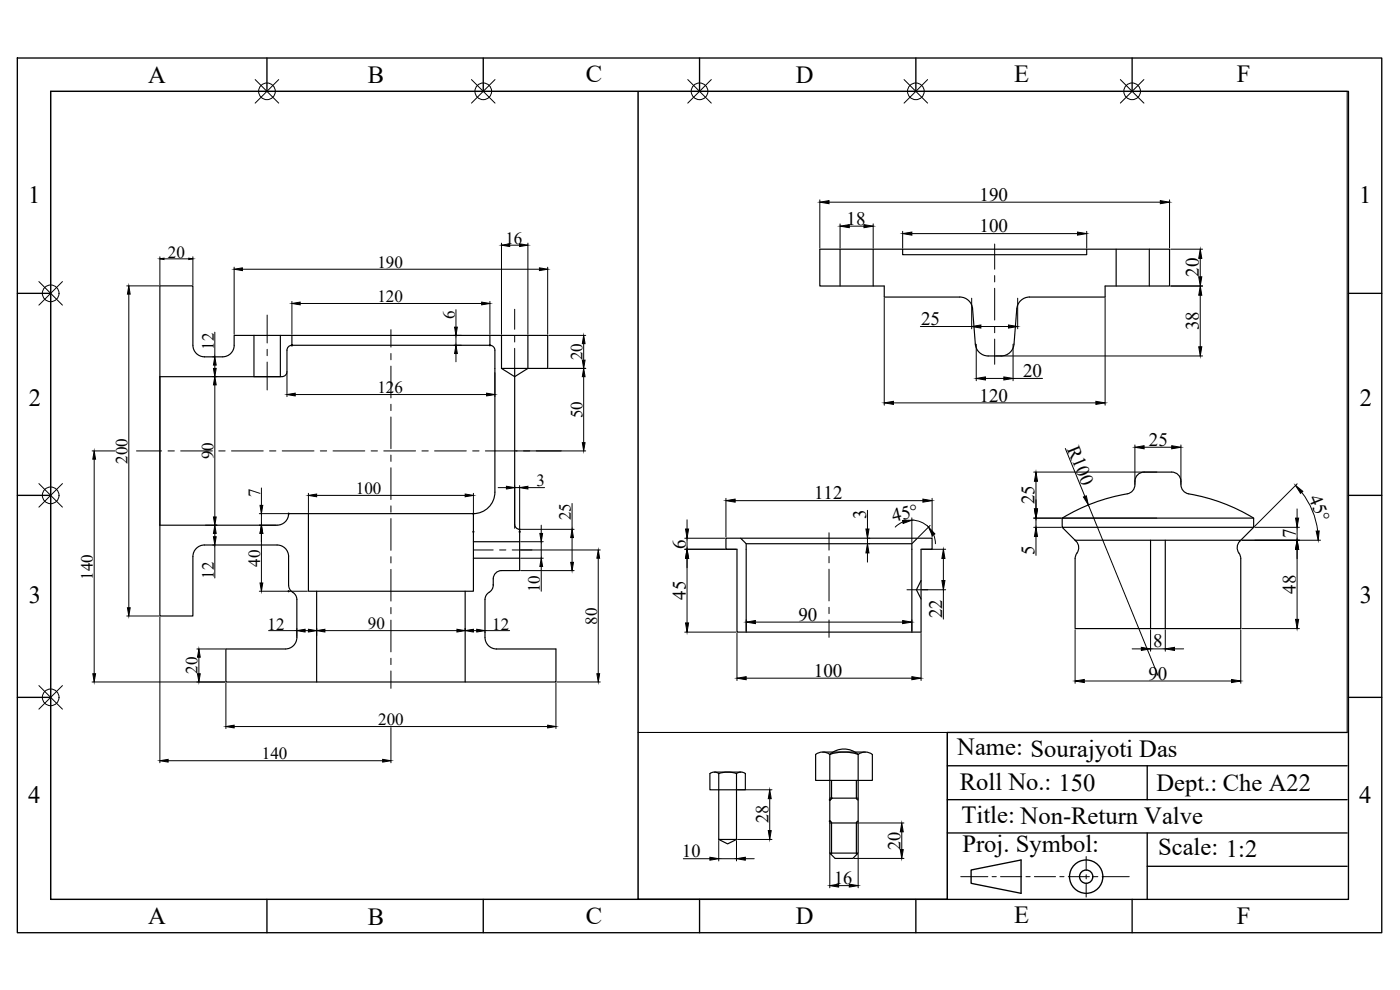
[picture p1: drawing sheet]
<svg xmlns="http://www.w3.org/2000/svg" width="420mm" height="297mm" viewBox="0 0 420 297" stroke-linecap="round" stroke-linejoin="round" font-family="sans-serif">
<!-- layer: Object -->
<g fill="none" stroke="#000" stroke-width=".35">
<path d="M246 74.8h105v11h-19.3v3.3h-22.7a3.8 3.8 0 0 0-3.9 3.6l-.8 10.5a3.9 3.9 0 0 1-3.8 3.6h-3.9a3.9 3.9 0 0 1-3.9-3.6l-.8-10.5a3.8 3.8 0 0 0-3.9-3.6h-22.6v-3.3h-19.4zM252.1 74.8v11M262.1 74.8v11M270.9 74.8v1.6h55.2v-1.6M335 74.8v11M344.9 74.8v11M66.8 107.1h-5.4a3.5 3.5 0 0 1-3.5-3.5v-17.8h-9.9v99h9.9v-17.8a3.5 3.5 0 0 1 3.5-3.5h21.7a3.5 3.5 0 0 1 3.5 3.5M66.8 107.1a3.4 3.4 0 0 0 3.5-3.5v-3h94.1v9.9h-9.9M76.2 100.6v12.4M84.1 100.6v12.4M87.6 100.6v3h59.4v-3M87.6 103.6a1.49 1.49 0 0 0-1.5 1.5v6.4a1.49 1.49 0 0 1-1.5 1.5h-36.6v44.6h35.1a3.5 3.5 0 0 0 3.5-3.5"/>
<path d="M147 103.6a1.49 1.49 0 0 1 1.5 1.5v42.6a6.4 6.4 0 0 1-6.4 6.4M150.5 100.6v9.9h4M154.5 110.5v46.8a1.49 1.49 0 0 0 1.5 1.5v12.4h-5.5a2.49 2.49 0 0 0-2.5 2.5 4 4 0 0 1-.8 3.7l-.4 .3M158.4 100.6v9.9l-3.9 2.5-4-2.5M86.6 154.1h6M92.6 154.1h49.5v23.3h-49.5zM318.8 158.2v-2.7h57.4v2.7h-57.4l3.9 3.9M343.4 141.6h8.3a2.99 2.99 0 0 1 2.7 3.8l.5 1.6 .8 .8 1 .4M343.4 141.6a2.99 2.99 0 0 0-2.8 3.8l-.2 1.1-.6 .9a4.4 4.4 0 0 1-3 1 55.2 55.2 0 0 0-18 7.1M356.7 148.2a55.2 55.2 0 0 1 19.5 7.3M376.2 158.2l-3.8 3.9M86.6 167v8.6"/>
<path d="M86.6 175.6l.5 1.4 1.5 1.4 .4 .9 .1 12M95 177.4v27.2M139.6 177.4v27.2M142.1 162.5h13.9M142.1 167.5h13.9M146.8 177.7l-.8 .7-.5 1.5 .1 11.4a3.5 3.5 0 0 0 3.4 3.4h17.8v9.9h-99v-9.9h17.8a3.5 3.5 0 0 0 3.5-3.4M217.9 161.5h61.8v3.3h-3.3v24.9h-55.2v-24.9h-3.3zM222.3 161.5l1.6 1.6v26.6M223.9 163.1h49.8M275.3 161.5l-1.6 1.6v26.6M276.4 174.2l-1.4 2.7 1.4 2.8M322.7 162.1h49.7a3.1 3.1 0 0 0-.2 4.5l.2 1v21h-49.7v-21"/>
<path d="M322.7 162.1a3.1 3.1 0 0 1 .2 4.5l-.2 1M345.3 162.1v26.5M349.7 162.1v26.5M214.4 231.7h8M215.7 232.1v19.8h5.3v-19.8M215.7 232.1a8 8 0 0 1 5.3 0M215.7 232.1l-1.3-.5-1.4 .5v4.9h10.7v-4.9M221 232.1l1.4-.5 1.3 .5M244.8 226.4a3.5 3.5 0 0 1 4.2 0M246.9 225.6h12.8M249 226.4v29.6M249 239.5h8.5"/>
<path d="M249 226.4a6.4 6.4 0 0 1 8.6 0M249 226.4a12.8 12.8 0 0 1 8.5 0M249.6 234.2v5.3l-.6 .5M257 234.2v5.3l.5 .5M257.5 226.4v29.6M257.5 226.4a3.5 3.5 0 0 1 4.3 0v7.8h-17v-7.8M215.7 251.9l2.7 1.3 2.6-1.3M249 256h8.5l-1.5 1.6h-5.4zM249 246.9h8.5M249 246.4l.6 .5-.2 9.4M257.5 246.4l-.5 .5v9.1l.2 .3"/>
</g>
<!-- layer: Center -->
<g fill="none" stroke="#000" stroke-width=".3">
<path d="M298.5 73.2v7.6M80.2 94.5v8.4M117.3 98.9v5.2M154.5 92.8v6M298.5 82.7v1.9M298.5 86.5v9.5M298.5 97.9v1.9M80.2 104.8v1.9M80.2 108.6v8.4M117.3 106.1v1.9M117.3 109.9v9.5M154.5 100.7v1.9"/>
<path d="M154.5 104.5v6M298.5 101.7v7.6M41 135.3h7.5M50.4 135.3h1.9M54.2 135.3h9.6M65.7 135.3h1.9M69.5 135.3h9.5M80.9 135.3h1.9M84.7 135.3h9.5M96.1 135.3h1.9M99.9 135.3h9.6M111.4 135.3h1.9"/>
<path d="M115.2 135.3h9.5M117.3 121.3v1.9M117.3 125.1v9.5M117.3 136.5v1.9M126.6 135.3h1.9M130.4 135.3h9.6M141.9 135.3h1.9M145.7 135.3h9.5M157.1 135.3h1.9M160.9 135.3h7.6M117.3 140.4v9.5M117.3 151.8v1.9"/>
<path d="M117.3 155.6v9.5M248.8 159.9v5.2M117.3 167v1.9M117.3 170.8v9.6M142.1 165h5.9M149.9 165h1.9M153.7 165h6M248.8 167v1.9M248.8 170.8v9.5M272.2 176.9h6.3M117.3 182.3v1.9M117.3 186.1v9.5"/>
<path d="M117.3 197.5v1.9M248.8 182.2v1.9M248.8 186v5.2M117.3 201.3v5.2M326 257v4.2M288.3 263h8.2M297.7 263h1.3M300.3 263h6.3M307.9 263h1.3M310.4 263h6.4M318.1 263h1.2M320.6 263h6.3"/>
<path d="M326 262.4v1.3M326 265v4.2M328.2 263h1.3M330.8 263h8.1"/>
</g>
<!-- layer: Object -->
<g fill="#000" stroke="#000" stroke-width=".3">
<circle cx="87.6" cy="103.6" r=".17"/>
<circle cx="147" cy="103.6" r=".17"/>
<circle cx="86.6" cy="154.1" r=".17"/>
<circle cx="142.1" cy="159.6" r=".17"/>
<circle cx="142.1" cy="154.1" r=".17"/>
<circle cx="156" cy="158.8" r=".17"/>
<circle cx="156" cy="159.6" r=".17"/>
<circle cx="86.6" cy="177.4" r=".17"/>
<circle cx="249.6" cy="239.5" r=".17"/>
<circle cx="249" cy="246.4" r=".17"/>
<circle cx="249" cy="240" r=".17"/>
</g>
<!-- layer: Dimension -->
<g fill="none" stroke="#000" stroke-width=".3">
<path d="M246 60v14.4M351 60v14.4M48 77v8.5M49.2 77.7h7.4M57.9 77v8.5M150.5 72.9v27.4M153 73.6h3M158.4 72.9v27.4M248.8 60.7h99.4M252.1 67.2v7.2M254.9 67.9h4.4M262.1 67.2v7.2"/>
<path d="M270.9 69.4v5M273.7 70.1h49.7M326.1 69.4v5M351.3 74.8h9.6M360.2 77.5v5.6M38 85.8h9.7M38.7 88.3v94M64.5 99.7v7.4M70.3 80.2v20.1M72.7 80.8h89.2M87.6 90.4v9.9M90.1 91.1h54.5"/>
<path d="M136.8 92.9v5.3M147 90.4v9.9M164.4 80.2v20.1M265.4 89.5v32.1M276.2 98h15.4M291.6 89.5v9.2M294.4 98h8.3M305.4 89.5v9.2M331.7 89.5v32.1M351.3 85.8h9.6M360.2 88.6v15.4M63.9 113h.3"/>
<path d="M63.9 107.1h.3M64.5 109.5v1M64.5 115.5v39.6M64.8 113h.3M86.1 111.8v7.2M88.6 118.4h57.4M136.2 100.6h2.2M136.2 103.6h2.2M136.8 100.6v3M136.8 106.1v2.4M148.5 111.8v7.2M164.7 100.6h11.1"/>
<path d="M164.7 110.5h11.1M175.2 103.1v5M175.2 113v19.8M293 103.3v10.9M295.7 113.5h5.6M298.9 106.8h62M304 103.3v10.9M304 113.5h8.9M27.6 135.3h6.9M28.3 137.8v64.3M154.8 135.3h21M268.1 120.9h60.8"/>
<path d="M319.7 134.6l5.9 14.3M340.6 133.5v11.6M343.4 134.2h8.2M354.4 133.5v11.6M61.7 157.6h3.4M77.8 157.6h5M77.8 154.1h8.5M78.5 146.4v5.2M78.5 154.1v3.5M92.6 148v5.8M95 148.6h44.6M142.1 148v5.8"/>
<path d="M149.5 146.3h2.5M154.5 145.7v12.8M154.5 146.3h1.5M156 145.7v12.8M156.3 158.8h16M158.4 146.3h5M162.4 157.6v2.5M171.7 151.1v7.7M206.2 156v2.7M217.9 149.5v11.6M220.6 150.2h56.4M260.3 153.1v5.6"/>
<path d="M271 156.6l-2.3 1.5M273.7 155.4v7.4M273.7 156.1a7.1 7.1 0 0 1 5 2M279.1 157.7l-3.5 3.5M279.7 149.5v11.6M310.2 158.2h8.2M310.2 141.6h37M310.2 155.5h37M310.9 144.4v8.3M310.9 155.5v2.7M326.6 151.5l20.9 51.1M376.6 158.2h13.4"/>
<path d="M389.3 152.7v2.8M389.3 158.2v3.9M389.3 145.2l-12.8 12.8M390.6 147.7a23.2 23.2 0 0 1 4.9 11.6M63.9 163.5h.3M64.5 160.1v.9M64.5 163.5v9.9M77.8 177.4h14.5M78.5 160.1v14.8M156.3 162.5h6.7M156.3 167.5h6.7M156.3 171.2h16"/>
<path d="M156.3 165h23.9M162.4 162.5v5M162.4 170v7.4M171.7 161.3v7.4M179.5 167.5v34.6M205.5 161.5h12M205.5 164.8h15.3M206.2 161.5v3.3M206.2 167.6v19.3M260.3 161.5v1.6M260.3 165.9v2.8M260.7 163.1h.3"/>
<path d="M260.7 161.5h.3M276.8 164.8h7M276.8 176.9h7M280.2 160.4l.5 2.7M283.1 167.6v6.6M283.1 176.9v8.9M310.9 161v5.6M372.7 162.1h23.6M389.3 164.9v20.9M38 184.8h9.7M48 185.1v43.8M59.1 194.7h8.4"/>
<path d="M59.7 197.2v4.9M80.6 189.2h8.5M89.1 188.6v2.4M91.6 189.2h1M95 188.6v2.1M97.5 189.2h39.6M139.6 188.6v.3M142.1 189.2h1M145.5 189.2h7.4M145.5 189.5v.3M205.5 189.7h15.3M221.2 190v14.2"/>
<path d="M223.9 186v3.3M226.7 186.7h44.2M273.7 186v3.3M276.4 190v14.2M322.7 189v16M339.8 194.7h2.7M345.3 194.7h4.4M345.3 189v6.4M349.7 189v6.4M352.5 194.7h2.7M372.4 189v16M372.7 188.6h17.3"/>
<path d="M27.6 204.6h39.9M67.8 204.9v13.7M70.3 218h94.1M117.3 218.3v10.6M166.8 204.9v13.7M167.1 204.6h13.1M223.9 203.5h49.8M325.4 204.3h44.2M50.5 228.2h64.3M221.4 237h10.3M231 239.6v9.6M205.1 257.6h7.9"/>
<path d="M215.7 252.2v6.1M215.7 257.6h5.3M221 252.2v6.1M221.4 251.9h10.3M223.7 257.6h2.7M249 256.3v10.1M256.3 257.6h15M257.5 256.3v10.1M257.9 246.9h13.4M270.6 249.6v5.3M251.7 265.7h3.2"/>
</g>
<g fill="#000" stroke="#000" stroke-width=".3">
<path d="M48 77.7l1.2-.2v.4zM56.6 77.5l1.3 .2-1.3 .2zM150.5 73.6l2.5-.5v.9zM156 73.1l2.4 .5-2.4 .4zM246 60.7l2.8-.5v.9zM252.1 67.9l2.8-.5v.9zM259.3 67.4l2.8 .5-2.8 .4zM270.9 70.1l2.8-.5v1zM323.4 69.6l2.7 .5-2.7 .5zM348.2 60.2l2.8 .5-2.8 .4zM360.2 74.8l.5 2.7h-.9zM38.7 85.8l.4 2.5h-.9z"/>
<path d="M70.3 80.8l2.4-.4v.8zM87.6 91.1l2.5-.5v.9zM136.4 98.2h.9l-.5 2.4zM144.6 90.6l2.4 .5-2.4 .4zM161.9 80.4l2.5 .4-2.5 .4zM291.6 98l2.8-.5v.9zM302.7 97.5l2.7 .5-2.7 .4zM359.8 83.1h.9l-.5 2.7zM360.2 85.8l.5 2.8h-.9zM64.5 113l.4 2.5h-.8zM64.1 110.5h.8l-.4 2.5zM64.5 107.1l.4 2.4h-.8z"/>
<path d="M86.1 118.4l2.5-.4v.8zM136.8 103.6l.5 2.5h-.9zM146 118l2.5 .4-2.5 .4zM175.2 100.6l.4 2.5h-.8zM174.8 108.1h.8l-.4 2.4zM175.2 110.5l.4 2.5h-.8zM293 113.5l2.7-.4v.9zM301.3 113.1l2.7 .4-2.7 .5zM359.8 104h.9l-.5 2.8zM28.3 135.3l.4 2.5h-.8zM174.8 132.8h.8l-.4 2.5zM265.4 120.9l2.7-.5v.9z"/>
<path d="M328.9 120.4l2.8 .5-2.8 .4zM340.6 134.2l2.8-.5v1zM351.6 133.7l2.8 .5-2.8 .5zM64.1 155.1h.8l-.4 2.5zM78 151.6h.9l-.4 2.5zM92.6 148.6l2.4-.4v.9zM139.6 148.2l2.5 .4-2.5 .5zM152 145.9l2.5 .4-2.5 .4zM156 146.3l2.4-.4v.8zM205.7 158.7h1l-.5 2.8zM217.9 150.2l2.7-.4v.9zM259.9 158.7h.9l-.5 2.8z"/>
<path d="M270.9 156.2l2.8-.1-2.7 1zM277 149.8l2.7 .4-2.7 .5zM310.9 141.6l.5 2.8h-1zM310.4 152.7h1l-.5 2.8zM325.2 149.1l.8-.3 .6 2.7zM388.8 155.5h.9l-.4 2.7zM388.8 145.6l2.2 1.8-.7 .6zM395 159.4l.9-.1-.3 2.8zM64.5 157.6l.4 2.5h-.8zM64.1 161h.8l-.4 2.5zM78.5 157.6l.4 2.5h-.9zM78 174.9h.9l-.4 2.5z"/>
<path d="M162 160.1h.8l-.4 2.4zM162.4 167.5l.4 2.5h-.8zM171.3 168.7h.8l-.4 2.5zM171.7 158.8l.4 2.5h-.8zM179.5 165l.5 2.5h-.9zM206.2 164.8l.5 2.8h-1zM260.3 163.1l.5 2.8h-.9zM278.7 158.1l1.9 2.1-.8 .5zM283.1 164.8l.5 2.8h-.9zM282.7 174.2h.9l-.5 2.7zM310.9 158.2l.5 2.8h-1zM389.3 162.1l.4 2.8h-.9z"/>
<path d="M38.2 182.3h.9l-.4 2.5zM59.7 194.7l.4 2.5h-.8zM89.1 189.2l2.5-.4v.8zM92.6 188.8l2.4 .4-2.4 .4zM95 189.2l2.5-.4v.8zM137.1 188.8l2.5 .4-2.5 .4zM139.6 189.2l2.5-.4v.8zM143.1 188.8l2.4 .4-2.4 .4zM205.7 186.9h1l-.5 2.8zM223.9 186.7l2.8-.5v.9zM270.9 186.2l2.8 .5-2.8 .4zM342.5 194.2l2.8 .5-2.8 .5z"/>
<path d="M349.7 194.7l2.8-.5v1zM388.8 185.8h.9l-.4 2.8zM27.9 202.1h.8l-.4 2.5zM59.3 202.1h.8l-.4 2.5zM67.8 218l2.5-.4v.8zM164.4 217.6l2.4 .4-2.4 .4zM179.1 202.1h.9l-.5 2.5zM221.2 203.5l2.7-.5v.9zM273.7 203l2.7 .5-2.7 .4zM322.7 204.3l2.7-.4v.9zM369.6 203.9l2.8 .4-2.8 .5zM48 228.2l2.5-.4v.9z"/>
<path d="M114.8 227.8l2.5 .4-2.5 .5zM231 237l.5 2.6h-.9zM213 257.2l2.7 .4-2.7 .5zM221 257.6l2.7-.4v.9zM230.6 249.2h.9l-.5 2.7zM270.6 246.9l.5 2.7h-.9zM270.2 254.9h.9l-.5 2.7zM249 265.7l2.7-.4v.9zM254.9 265.3l2.6 .4-2.6 .5z"/>
</g>
<!-- layer: Margin+Title -->
<g fill="none" stroke="#000" stroke-width=".4">
<path d="M5.2 17.4h409.5v262.5h-409.5zM80.1 17.4v10M145 17.4v10M209.9 17.4v10M274.9 17.4v10M339.8 17.4v10M15.2 27.4h389.5v242.5h-389.5zM5.2 88h10M404.7 88h10M5.2 148.6h10M404.7 148.6h10M5.2 209.2h10"/>
<path d="M404.3 219.8h-120v50M404.7 209.2h10M284.3 229.8h120M284.3 239.9h120M344.3 229.8v10.1M284.3 249.9h120M344.3 259.9h60M344.3 249.9v19.9M80.1 269.9v10M145 269.9v10M209.9 269.9v10M274.9 269.9v10"/>
<path d="M291.4 261l15-3v10l-15-3zM339.8 269.9v10"/>
<circle cx="326" cy="263" r="5"/>
<circle cx="326" cy="263" r="2"/>
</g>
<g fill="none" stroke="#000" stroke-width=".3">
<path d="M76.6 23.9l7 7M83.6 23.9l-7 7M141.5 23.9l7.1 7M148.6 23.9l-7.1 7M206.4 23.9l7.1 7M213.5 23.9l-7.1 7M271.3 23.9l7.1 7M278.4 23.9l-7.1 7M336.2 23.9l7.1 7M343.3 23.9l-7.1 7M11.7 84.5l7 7.1M18.7 84.5l-7 7.1"/>
<path d="M11.7 145.1l7 7.1M18.7 145.1l-7 7.1M11.7 205.7l7 7.1M18.7 205.7l-7 7.1"/>
<circle cx="80.1" cy="27.4" r="2.5"/>
<circle cx="145" cy="27.4" r="2.5"/>
<circle cx="209.9" cy="27.4" r="2.5"/>
<circle cx="274.9" cy="27.4" r="2.5"/>
<circle cx="339.8" cy="27.4" r="2.5"/>
<circle cx="15.2" cy="88" r="2.5"/>
<circle cx="15.2" cy="148.6" r="2.5"/>
<circle cx="15.2" cy="209.2" r="2.5"/>
</g>
<!-- layer: Viewport -->
<path d="M15.2 27.4h176.3v242.5h-176.3zM191.5 27.4h212.8v192.4h-212.8zM191.5 219.8h92.8v50h-92.8z" fill="none" stroke="#000" stroke-width=".3"/>
<g font-size="7.4">
<text x="44.5" y="24.9">A</text>
<text x="110.4" y="25">B</text>
<text x="175.8" y="24.7">C</text>
<text x="238.9" y="24.8">D</text>
<text x="304.4" y="24.6">E</text>
<text x="371.2" y="24.7">F</text>
<text x="8.4" y="60.8">1</text>
<text x="407.9" y="60.8">1</text>
<text x="8.6" y="121.8">2</text>
<text x="408.1" y="121.8">2</text>
<text x="8.6" y="180.9">3</text>
<text x="408.1" y="180.9">3</text>
<text x="287.3" y="226.5">Name: Sourajyoti Das</text>
<text x="288.1" y="237">Roll No.: 150</text>
<text x="347.1" y="237.3">Dept.: Che A22</text>
<text x="8.4" y="241">4</text>
<text x="407.9" y="241">4</text>
<text x="288.6" y="247">Title: Non-Return Valve</text>
<text x="288.8" y="255.6">Proj. Symbol:</text>
<text x="347.6" y="256.7">Scale: 1:2</text>
<text x="44.5" y="277.4">A</text>
<text x="110.4" y="277.5">B</text>
<text x="175.8" y="277.1">C</text>
<text x="238.9" y="277.2">D</text>
<text x="304.4" y="277">E</text>
<text x="371.2" y="277.2">F</text>
</g>
<g font-size="5.7">
<text x="294" y="60.2">190</text>
<text x="254.1" y="67.4">18</text>
<text x="294" y="69.7">100</text>
<text x="359.8" y="83.1" transform="rotate(-90 359.8 83.1)">20</text>
<text x="276.4" y="97.6">25</text>
<text x="359.8" y="99.1" transform="rotate(-90 359.8 99.1)">38</text>
<text x="307" y="113.1">20</text>
<text x="294" y="120.5">120</text>
<text x="320.2" y="134.6" transform="rotate(68 320.2 134.6)">R100</text>
<text x="344.8" y="133.8">25</text>
<text x="244.3" y="149.9">112</text>
<text x="392.7" y="149.4" transform="rotate(68 392.7 149.4)">45°</text>
<text x="259.9" y="155.8" transform="rotate(-90 259.9 155.8)">3</text>
<text x="310.5" y="151.3" transform="rotate(-90 310.5 151.3)">25</text>
<text x="268.1" y="156.8" transform="rotate(-13 268.1 156.8)">45°</text>
<text x="388.8" y="161.6" transform="rotate(-90 388.8 161.6)">7</text>
<text x="205.8" y="164.6" transform="rotate(-90 205.8 164.6)">6</text>
<text x="310.5" y="166.6" transform="rotate(-90 310.5 166.6)">5</text>
<text x="205.8" y="179.9" transform="rotate(-90 205.8 179.9)">45</text>
<text x="388.9" y="178.1" transform="rotate(-90 388.9 178.1)">48</text>
<text x="282.8" y="185.5" transform="rotate(-90 282.8 185.5)">22</text>
<text x="239.6" y="186.2">90</text>
<text x="346.1" y="194.3">8</text>
<text x="244.3" y="203.1">100</text>
<text x="344.6" y="203.9">90</text>
</g>
<g font-size="5.5">
<text x="230.6" y="247.1" transform="rotate(-90 230.6 247.1)">28</text>
<text x="204.8" y="257.3">10</text>
<text x="270.2" y="254.9" transform="rotate(-90 270.2 254.9)">20</text>
<text x="250.3" y="265.3">16</text>
</g>
<g font-size="5.1">
<text x="50.4" y="77.3">20</text>
<text x="151.7" y="73.2">16</text>
<text x="113.3" y="80.4">190</text>
<text x="113.3" y="90.7">120</text>
<text x="136.5" y="95.6" transform="rotate(-90 136.5 95.6)">6</text>
<text x="64.2" y="104.9" transform="rotate(-90 64.2 104.9)">12</text>
<text x="174.8" y="108.1" transform="rotate(-90 174.8 108.1)">20</text>
<text x="113.3" y="118">126</text>
<text x="174.8" y="125.5" transform="rotate(-90 174.8 125.5)">50</text>
<text x="64.1" y="137.9" transform="rotate(-90 64.1 137.9)">90</text>
<text x="38.3" y="139.1" transform="rotate(-90 38.3 139.1)">200</text>
<text x="78.1" y="149" transform="rotate(-90 78.1 149)">7</text>
<text x="106.8" y="148.3">100</text>
<text x="161" y="145.9">3</text>
<text x="171.3" y="156.1" transform="rotate(-90 171.3 156.1)">25</text>
<text x="64.2" y="173.7" transform="rotate(-90 64.2 173.7)">12</text>
<text x="78.1" y="170" transform="rotate(-90 78.1 170)">40</text>
<text x="27.9" y="174" transform="rotate(-90 27.9 174)">140</text>
<text x="162.1" y="177.7" transform="rotate(-90 162.1 177.7)">10</text>
<text x="80.3" y="188.9">12</text>
<text x="110.4" y="188.8">90</text>
<text x="147.7" y="188.9">12</text>
<text x="179.2" y="187.4" transform="rotate(-90 179.2 187.4)">80</text>
<text x="59.3" y="202.2" transform="rotate(-90 59.3 202.2)">20</text>
<text x="113.5" y="217.6">200</text>
<text x="78.6" y="227.9">140</text>
</g>
</svg>
